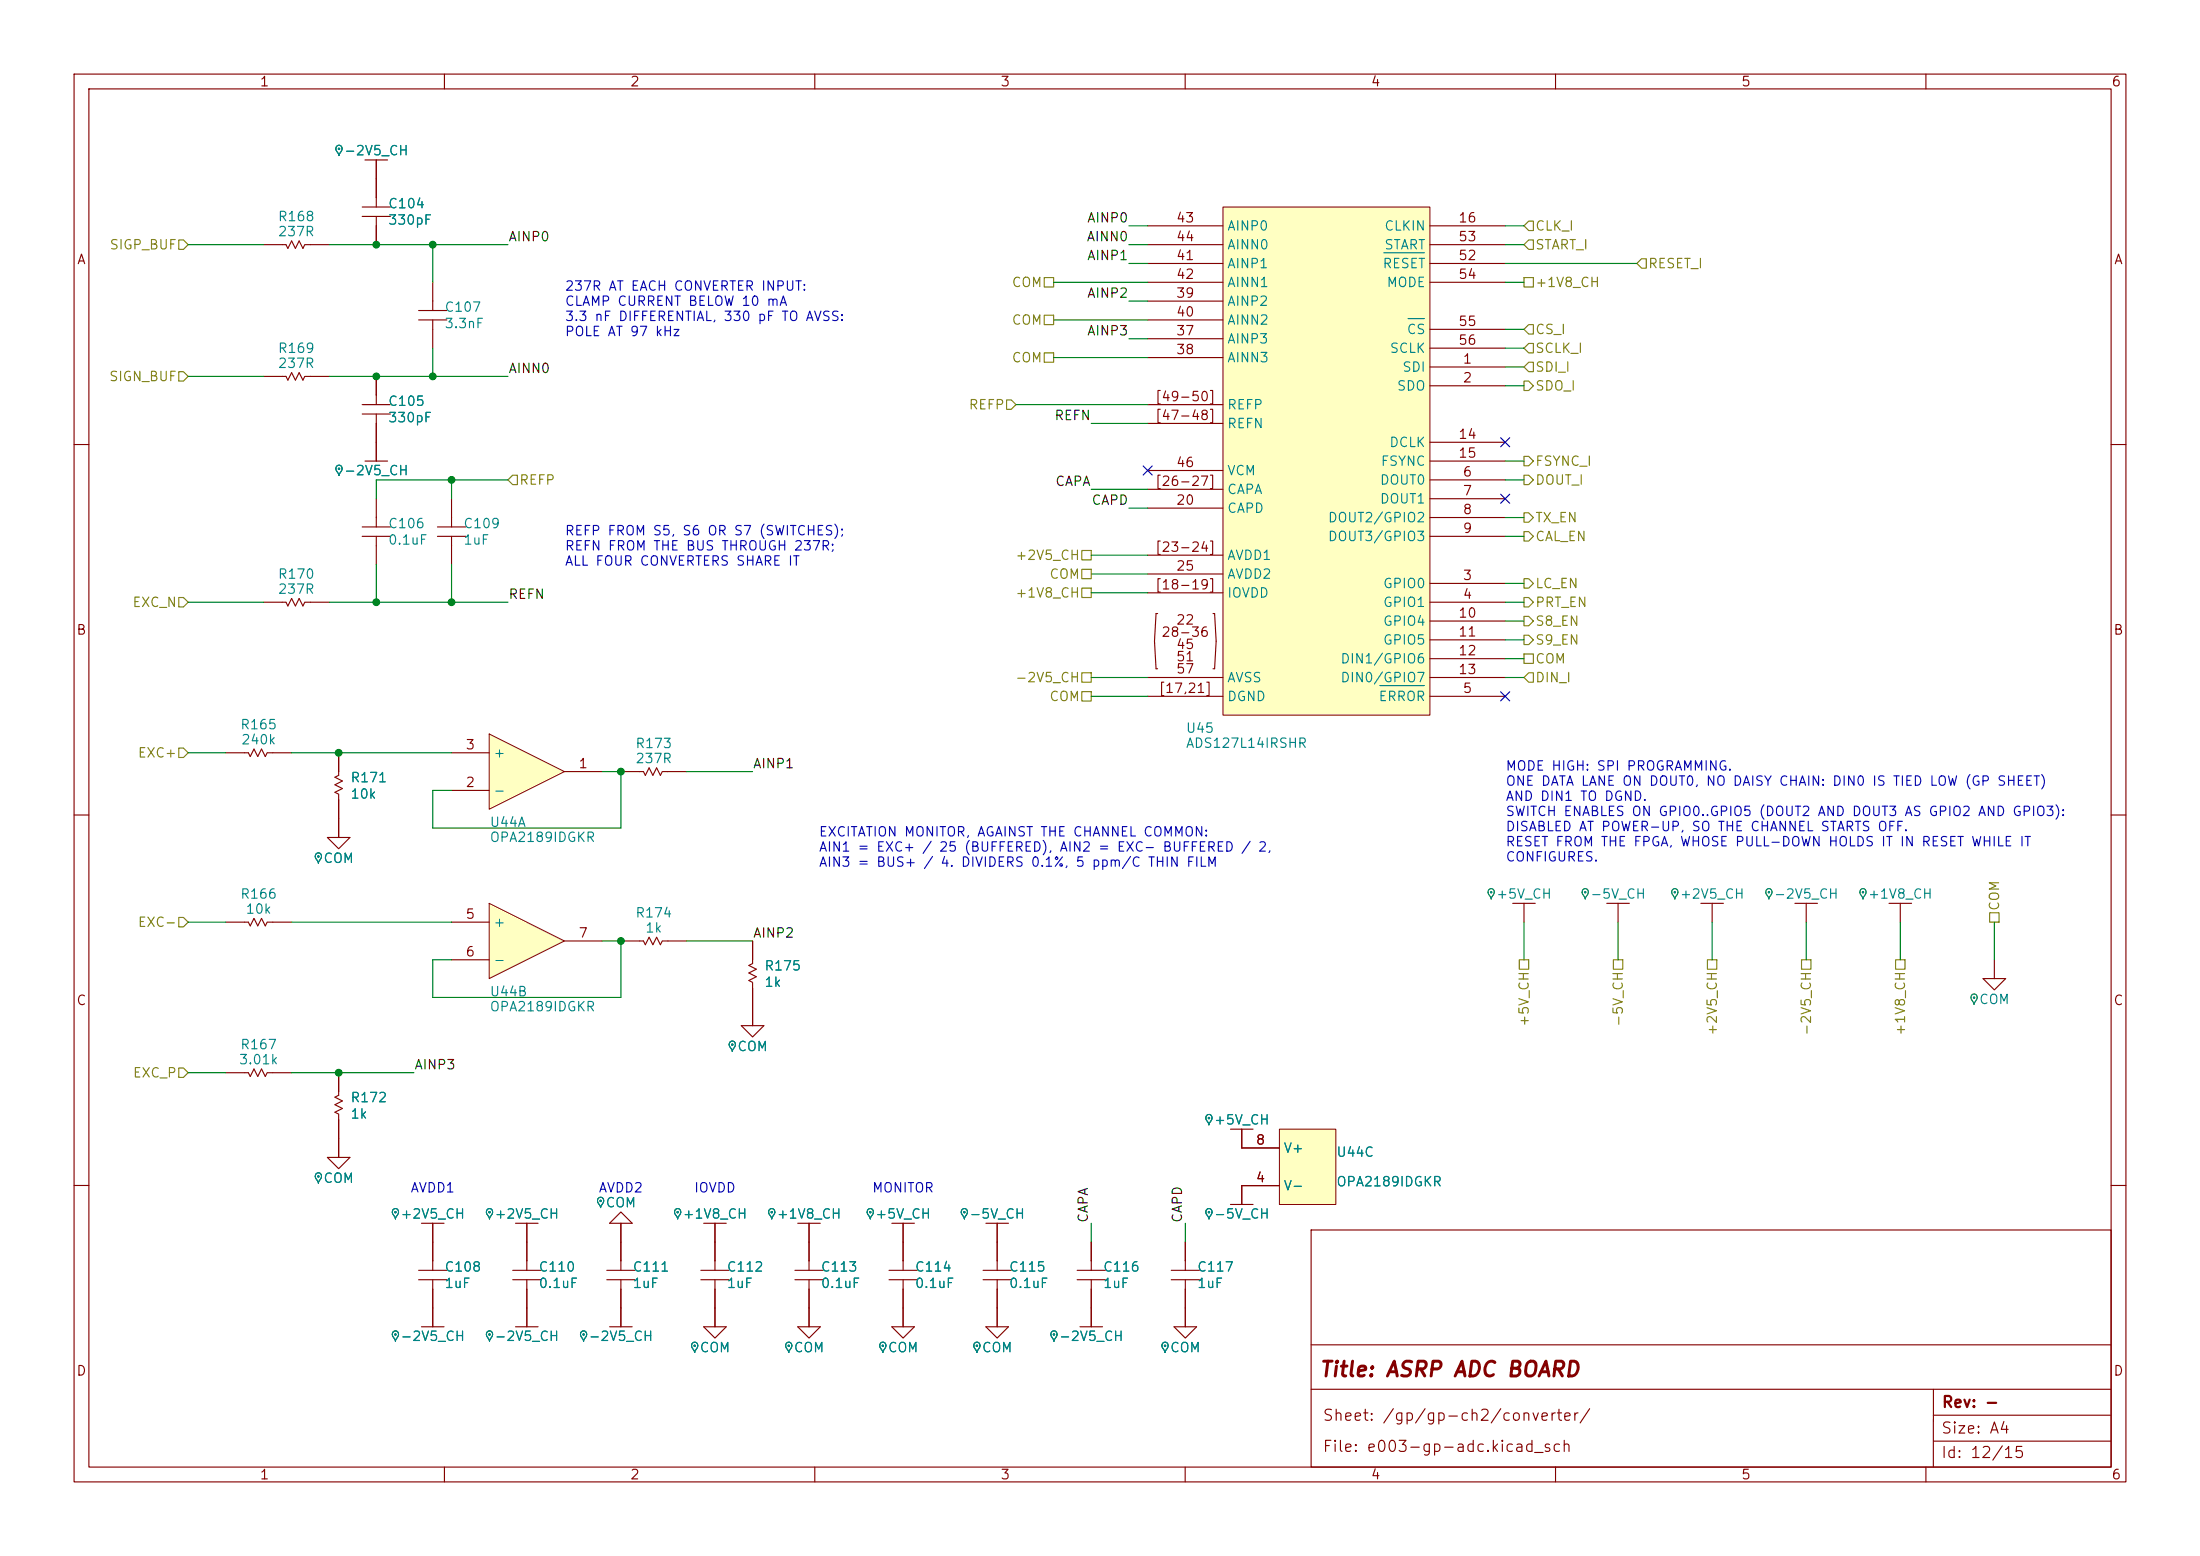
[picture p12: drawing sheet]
<svg xmlns="http://www.w3.org/2000/svg" width="297mm" height="210mm" viewBox="0 0 297 210" stroke-linecap="round" stroke-linejoin="round" font-family="sans-serif">
<g fill="none" stroke="#840000" stroke-width=".15">
<path d="M10 10h277v190h-277zM12 12h273v186h-273zM60 10v2M110 10v2M160 10v2M210 10v2M260 10v2M49.3 21.6h3M50.8 21.6v2.5M10 60h2M285 60h2M10 110h2"/>
<path d="M285 110h2M166.1 152.4h3.1M167.6 152.4v2.5M10 160h2M94.6 171.5h3.8M94.6 172.7h3.8M95 179.1h3l-1.5 1.5zM95 165.1h3M96.5 165.1v6.4M96.5 172.7v6.4M107.7 179.1h3l-1.5 1.5zM107.7 165.1h3"/>
<path d="M109.2 165.1v2.5M109.2 176.5v2.6M166.1 162.6h3.1M167.6 160v2.6M177 166h108v32h-108zM285 160h2M60 198v2M110 198v2M160 198v2M177 187.5h108M177 181.5h108M210 198v2"/>
<path d="M260 198v2M261 194.5h24M261 191h24M261 187.5v10.5"/>
</g>
<path d="M45.5 19.7a.49 .49 0 0 1 .7 .2 .49 .49 0 0 1-.2 .7l-.2 .4-.2-.4a.64 .64 0 0 1-.1-.9zM162.9 150.5a.49 .49 0 0 1 .7 .2 .49 .49 0 0 1-.2 .7l-.2 .4-.1-.3a.64 .64 0 0 1-.2-1zM91.2 163.2a.49 .49 0 0 1 .7 .2 .49 .49 0 0 1-.2 .7l-.2 .4-.2-.3a.64 .64 0 0 1-.1-1zM103.9 163.2a.49 .49 0 0 1 .7 .2 .49 .49 0 0 1-.2 .7l-.2 .4-.2-.3a.64 .64 0 0 1-.1-1zM162.9 163.2a.49 .49 0 0 1 .7 .2 .49 .49 0 0 1-.2 .7l-.2 .4-.1-.3a.64 .64 0 0 1-.2-1zM93.5 181.3a.49 .49 0 0 1 .7 .1 .49 .49 0 0 1-.2 .7l-.2 .4-.2-.3a.64 .64 0 0 1-.1-.9zM106.2 181.3a.49 .49 0 0 1 .7 .1 .49 .49 0 0 1-.2 .7l-.2 .4-.2-.3a.64 .64 0 0 1-.1-.9z" fill="none" stroke="#840000" stroke-width=".14"/>
<g fill="#840000" stroke="#840000" stroke-width=".14">
<circle cx="45.8" cy="20.1" r=".09"/>
<circle cx="93.8" cy="181.6" r=".09"/>
<circle cx="106.5" cy="181.6" r=".09"/>
<circle cx="104.2" cy="163.6" r=".09"/>
<circle cx="91.5" cy="163.6" r=".09"/>
<circle cx="163.2" cy="150.9" r=".09"/>
<circle cx="163.2" cy="163.6" r=".09"/>
</g>
<path d="M45.5 19.7a.49 .49 0 0 1 .7 .2 .49 .49 0 0 1-.2 .7l-.2 .4-.2-.4a.64 .64 0 0 1-.1-.9zM162.9 150.5a.49 .49 0 0 1 .7 .2 .49 .49 0 0 1-.2 .7l-.2 .4-.1-.3a.64 .64 0 0 1-.2-1zM91.2 163.2a.49 .49 0 0 1 .7 .2 .49 .49 0 0 1-.2 .7l-.2 .4-.2-.3a.64 .64 0 0 1-.1-1zM103.9 163.2a.49 .49 0 0 1 .7 .2 .49 .49 0 0 1-.2 .7l-.2 .4-.2-.3a.64 .64 0 0 1-.1-1zM162.9 163.2a.49 .49 0 0 1 .7 .2 .49 .49 0 0 1-.2 .7l-.2 .4-.1-.3a.64 .64 0 0 1-.2-1zM93.5 181.3a.49 .49 0 0 1 .7 .1 .49 .49 0 0 1-.2 .7l-.2 .4-.2-.3a.64 .64 0 0 1-.1-.9zM106.2 181.3a.49 .49 0 0 1 .7 .1 .49 .49 0 0 1-.2 .7l-.2 .4-.2-.3a.64 .64 0 0 1-.1-.9z" fill="none" stroke="#008484" stroke-width=".14"/>
<g fill="#008484" stroke="#008484" stroke-width=".14">
<circle cx="45.8" cy="20.1" r=".09"/>
<circle cx="93.8" cy="181.6" r=".09"/>
<circle cx="106.5" cy="181.6" r=".09"/>
<circle cx="104.2" cy="163.6" r=".09"/>
<circle cx="91.5" cy="163.6" r=".09"/>
<circle cx="163.2" cy="150.9" r=".09"/>
<circle cx="163.2" cy="163.6" r=".09"/>
</g>
<path d="M172.7 152.4h7.6v10.2h-7.6z" fill="#ffffc2"/>
<path d="M172.7 152.4h7.6v10.2h-7.6z" fill="none" stroke="#800000" stroke-width=".14"/>
<g fill="none" stroke="#840000" stroke-width=".15">
<path d="M44.2 113h3l-1.5 1.6zM45.7 101.6v3l-.5 .3 1 .5-1 .5 1 .5-1 .5 .5 .3M45.7 107.2v5.8M30.5 144.8h3l.3 .5 .5-1 .5 1 .5-1 .5 1 .3-.5M36.1 144.8h3.3M44.2 156.2h3l-1.5 1.5zM45.7 144.8v3l-.5 .3 1 .5-1 .5 1 .5-1 .5 .5 .3M45.7 150.4v5.8M167.6 154.9h5.1M120 171.5h3.8M120 172.7h3.8M120.4 179.1h3l-1.5 1.5z"/>
<path d="M120.4 165.1h3M121.9 165.1v6.4M121.9 172.7v6.4M132.7 171.5h3.8M132.7 172.7h3.8M133.1 179.1h3l-1.5 1.5zM133.1 165.1h3M134.6 165.1v6.4M134.6 172.7v6.4M145.4 171.5h3.8M145.4 172.7h3.8M145.8 179.1h3"/>
<path d="M147.3 167.6v3.9M147.3 172.7v6.4M158.1 171.5h3.8M158.1 172.7h3.8M158.5 179.1h3l-1.5 1.5zM160 167.6v3.9M160 172.7v6.4M167.6 160h5.1"/>
</g>
<path d="M42.7 115.2a.49 .49 0 0 1 .7 .2 .49 .49 0 0 1-.2 .7l-.2 .4-.2-.4a.64 .64 0 0 1-.1-.9zM42.7 158.4a.49 .49 0 0 1 .7 .2 .49 .49 0 0 1-.2 .6l-.2 .5-.2-.4a.64 .64 0 0 1-.1-.9zM117.2 163.2a.49 .49 0 0 1 .7 .2 .49 .49 0 0 1-.2 .7l-.2 .4-.2-.3a.64 .64 0 0 1-.1-1zM129.9 163.2a.49 .49 0 0 1 .7 .2 .49 .49 0 0 1-.2 .7l-.2 .4-.2-.3a.64 .64 0 0 1-.1-1zM142 179.7a.49 .49 0 0 1 .7 .2 .49 .49 0 0 1-.2 .7l-.2 .4-.2-.3a.64 .64 0 0 1-.1-1zM118.9 181.3a.49 .49 0 0 1 .7 .1 .49 .49 0 0 1-.2 .7l-.2 .4-.2-.3a.64 .64 0 0 1-.1-.9zM131.6 181.3a.49 .49 0 0 1 .7 .1 .49 .49 0 0 1-.2 .7l-.2 .4-.2-.3a.64 .64 0 0 1-.1-.9zM157 181.3a.49 .49 0 0 1 .7 .1 .49 .49 0 0 1-.2 .7l-.2 .4-.2-.3a.64 .64 0 0 1-.1-.9z" fill="none" stroke="#840000" stroke-width=".14"/>
<g fill="#840000" stroke="#840000" stroke-width=".14">
<circle cx="131.9" cy="181.6" r=".09"/>
<circle cx="117.5" cy="163.6" r=".09"/>
<circle cx="130.2" cy="163.6" r=".09"/>
<circle cx="43" cy="158.8" r=".09"/>
<circle cx="119.2" cy="181.6" r=".09"/>
<circle cx="157.3" cy="181.6" r=".09"/>
<circle cx="142.3" cy="180.1" r=".09"/>
<circle cx="43" cy="115.6" r=".09"/>
</g>
<path d="M42.7 115.2a.49 .49 0 0 1 .7 .2 .49 .49 0 0 1-.2 .7l-.2 .4-.2-.4a.64 .64 0 0 1-.1-.9zM42.7 158.4a.49 .49 0 0 1 .7 .2 .49 .49 0 0 1-.2 .6l-.2 .5-.2-.4a.64 .64 0 0 1-.1-.9zM117.2 163.2a.49 .49 0 0 1 .7 .2 .49 .49 0 0 1-.2 .7l-.2 .4-.2-.3a.64 .64 0 0 1-.1-1zM129.9 163.2a.49 .49 0 0 1 .7 .2 .49 .49 0 0 1-.2 .7l-.2 .4-.2-.3a.64 .64 0 0 1-.1-1zM142 179.7a.49 .49 0 0 1 .7 .2 .49 .49 0 0 1-.2 .7l-.2 .4-.2-.3a.64 .64 0 0 1-.1-1zM118.9 181.3a.49 .49 0 0 1 .7 .1 .49 .49 0 0 1-.2 .7l-.2 .4-.2-.3a.64 .64 0 0 1-.1-.9zM131.6 181.3a.49 .49 0 0 1 .7 .1 .49 .49 0 0 1-.2 .7l-.2 .4-.2-.3a.64 .64 0 0 1-.1-.9zM157 181.3a.49 .49 0 0 1 .7 .1 .49 .49 0 0 1-.2 .7l-.2 .4-.2-.3a.64 .64 0 0 1-.1-.9z" fill="none" stroke="#008484" stroke-width=".14"/>
<g fill="#008484" stroke="#008484" stroke-width=".14">
<circle cx="131.9" cy="181.6" r=".09"/>
<circle cx="117.5" cy="163.6" r=".09"/>
<circle cx="130.2" cy="163.6" r=".09"/>
<circle cx="43" cy="158.8" r=".09"/>
<circle cx="119.2" cy="181.6" r=".09"/>
<circle cx="157.3" cy="181.6" r=".09"/>
<circle cx="142.3" cy="180.1" r=".09"/>
<circle cx="43" cy="115.6" r=".09"/>
</g>
<path d="M66 99.1l10.2 5-10.2 5.1z" fill="#ffffc2"/>
<path d="M66 99.1l10.2 5-10.2 5.1z" fill="none" stroke="#800000" stroke-width=".14"/>
<path d="M61 106.7h5M61 101.6h5M76.2 104.1h5.1M83.8 104.1h3.1l.2 .5M87.6 103.6l-.5 1M87.6 103.6l.5 1M88.6 103.6l-.5 1M88.6 103.6l.5 1M89.4 104.1l-.2 .5M89.5 104.1h3.2" fill="none" stroke="#840000" stroke-width=".15"/>
<path d="M66 121.9l10.2 5.1-10.2 5.1z" fill="#ffffc2"/>
<path d="M66 121.9l10.2 5.1-10.2 5.1z" fill="none" stroke="#800000" stroke-width=".14"/>
<g fill="none" stroke="#840000" stroke-width=".15">
<path d="M35.6 33h3l.3 .5M39.4 32.5l-.5 1M39.4 32.5l.5 1M40.4 32.5l-.5 1M40.4 32.5l.5 1 .2-.5M41.2 33h3.2M48.9 27.9h3.8M48.9 29.2h3.8M50.8 24.1v3.8M50.8 29.2v3.8M58.4 38.1v3.8M35.6 50.8h3l.3 .5"/>
<path d="M39.4 50.3l-.5 1M39.4 50.3l.5 1M40.4 50.3l-.5 1M40.4 50.3l.5 1 .2-.5M41.2 50.8h3.2M48.9 54.6h3.8M48.9 55.9h3.8M50.8 50.8v3.8M50.8 55.9v6.3M56.5 41.9h3.8M56.5 43.2h3.8M58.4 43.2v3.8"/>
<path d="M48.9 71.1h3.8M48.9 72.4h3.8M49.3 62.2h3M50.8 67.3v3.8M50.8 72.4v3.8M59.1 71.1h3.8M59.1 72.4h3.8M61 67.3v3.8M61 72.4v3.8M35.6 81.3h3l.3 .5M39.4 80.8l-.5 1M39.4 80.8l.5 1"/>
<path d="M40.4 80.8l-.5 1M40.4 80.8l.5 1 .2-.5M41.2 81.3h3.2M30.5 101.6h3l.3 .5 .5-1 .5 1 .5-1 .5 1 .3-.5M36.1 101.6h3.3M30.5 124.5h3l.3 .5M33.8 125l.5-1 .5 1 .5-1 .5 1M36.1 124.5l-.3 .5M36.1 124.5h3.3M61 124.5h5M61 129.5h5M76.2 127h5.1"/>
<path d="M87.6 126.5l-.5 1-.2-.5h-3.1M87.6 126.5l.5 1M88.6 126.5l-.5 1M88.6 126.5l.5 1M89.4 127l-.2 .5M89.5 127h3.2M100.1 138.4h3l-1.5 1.6zM101.1 132.3l.5 .3M101.1 130.3l1 .5-1 .5 1 .5-1 .5M101.6 127v3l-.5 .3M101.6 132.6v5.8M204.2 121.9h3.1"/>
<path d="M205.7 121.9v2.6M56.9 179.1h3M56.9 165.1h3M58.4 165.1v2.5M58.4 176.5v2.6M69.6 179.1h3M71.1 176.5v2.6M81.9 171.5h3.8M81.9 172.7h3.8M82.3 165.1l1.5-1.5 1.5 1.5zM82.3 179.1h3M83.8 165.1v6.4"/>
<path d="M83.8 172.7v6.4M107.3 171.5h3.8M107.3 172.7h3.8M109.2 167.6v3.9M109.2 172.7v3.8"/>
</g>
<path d="M45.5 62.9a.49 .49 0 0 1 .7 .2 .49 .49 0 0 1-.2 .6l-.2 .5-.2-.4a.64 .64 0 0 1-.1-.9zM201 120a.49 .49 0 0 1 .7 .2 .49 .49 0 0 1-.2 .7l-.2 .4-.1-.3a.64 .64 0 0 1-.2-1zM98.6 140.6a.49 .49 0 0 1 .7 .2 .49 .49 0 0 1-.2 .7l-.2 .4-.2-.4a.64 .64 0 0 1-.1-.9zM53.1 163.2a.49 .49 0 0 1 .7 .2 .49 .49 0 0 1-.2 .7l-.2 .4-.2-.3a.64 .64 0 0 1-.1-1zM53.1 179.7a.49 .49 0 0 1 .7 .2 .49 .49 0 0 1-.2 .7l-.2 .4-.2-.3a.64 .64 0 0 1-.1-1zM65.8 179.7a.49 .49 0 0 1 .7 .2 .49 .49 0 0 1-.2 .7l-.2 .4-.2-.3a.64 .64 0 0 1-.1-1zM78.5 179.7a.49 .49 0 0 1 .7 .2 .49 .49 0 0 1-.2 .7l-.2 .4-.2-.3a.64 .64 0 0 1-.1-1zM80.8 161.7a.49 .49 0 0 1 .7 .2 .49 .49 0 0 1-.2 .6l-.2 .5-.2-.4a.64 .64 0 0 1-.1-.9z" fill="none" stroke="#840000" stroke-width=".14"/>
<g fill="#840000" stroke="#840000" stroke-width=".14">
<circle cx="98.9" cy="141" r=".09"/>
<circle cx="78.8" cy="180.1" r=".09"/>
<circle cx="81.1" cy="162.1" r=".09"/>
<circle cx="53.4" cy="180.1" r=".09"/>
<circle cx="66.1" cy="180.1" r=".09"/>
<circle cx="53.4" cy="163.6" r=".09"/>
<circle cx="45.8" cy="63.3" r=".09"/>
<circle cx="201.3" cy="120.4" r=".09"/>
</g>
<path d="M45.5 62.9a.49 .49 0 0 1 .7 .2 .49 .49 0 0 1-.2 .6l-.2 .5-.2-.4a.64 .64 0 0 1-.1-.9zM201 120a.49 .49 0 0 1 .7 .2 .49 .49 0 0 1-.2 .7l-.2 .4-.1-.3a.64 .64 0 0 1-.2-1zM98.6 140.6a.49 .49 0 0 1 .7 .2 .49 .49 0 0 1-.2 .7l-.2 .4-.2-.4a.64 .64 0 0 1-.1-.9zM53.1 163.2a.49 .49 0 0 1 .7 .2 .49 .49 0 0 1-.2 .7l-.2 .4-.2-.3a.64 .64 0 0 1-.1-1zM53.1 179.7a.49 .49 0 0 1 .7 .2 .49 .49 0 0 1-.2 .7l-.2 .4-.2-.3a.64 .64 0 0 1-.1-1zM65.8 179.7a.49 .49 0 0 1 .7 .2 .49 .49 0 0 1-.2 .7l-.2 .4-.2-.3a.64 .64 0 0 1-.1-1zM78.5 179.7a.49 .49 0 0 1 .7 .2 .49 .49 0 0 1-.2 .7l-.2 .4-.2-.3a.64 .64 0 0 1-.1-1zM80.8 161.7a.49 .49 0 0 1 .7 .2 .49 .49 0 0 1-.2 .6l-.2 .5-.2-.4a.64 .64 0 0 1-.1-.9z" fill="none" stroke="#008484" stroke-width=".14"/>
<g fill="#008484" stroke="#008484" stroke-width=".14">
<circle cx="98.9" cy="141" r=".09"/>
<circle cx="78.8" cy="180.1" r=".09"/>
<circle cx="81.1" cy="162.1" r=".09"/>
<circle cx="53.4" cy="180.1" r=".09"/>
<circle cx="66.1" cy="180.1" r=".09"/>
<circle cx="53.4" cy="163.6" r=".09"/>
<circle cx="45.8" cy="63.3" r=".09"/>
<circle cx="201.3" cy="120.4" r=".09"/>
</g>
<path d="M165.1 27.9h27.9v68.6h-27.9z" fill="#ffffc2"/>
<path d="M165.1 27.9h27.9v68.6h-27.9z" fill="none" stroke="#800000" stroke-width=".14"/>
<g fill="none" stroke="#840000" stroke-width=".15">
<path d="M50.8 21.6v5.1M50.8 30.5v2.5M154.9 30.5h10.2M154.9 35.6h10.2M154.9 38.1h10.2M154.9 33h10.2M193 30.5h10.2M193 35.6h10.2M193 38.1h10.2M193 33h10.2M50.8 50.8v2.5M50.8 57.2v5"/>
<path d="M154.9 45.7h10.2M154.9 48.3h10.2M154.9 40.6h10.2M154.9 43.2h10.2M154.9 57.2h10.2M154.9 54.6h10.2M193 49.5h10.2M193 52.1h10.2M193 59.7h10.2M193 44.5h10.2M193 47h10.2M154.9 68.6h10.2"/>
<path d="M154.9 77.5h10.2M154.9 63.5h10.2M154.9 74.9h10.2M154.9 66h10.2M193 78.7h10.2M193 64.8h10.2M193 67.3h10.2M193 69.9h10.2M193 72.4h10.2M193 62.2h10.2M154.9 94h10.2M154.9 91.4h10.2"/>
<path d="M154.9 80h10.2M156.3 82.8h-.2l-.2 3.7 .2 3.8h.2M163.8 82.8h.2l.2 3.7-.2 3.8h-.2M193 81.3h10.2M193 94h10.2M193 83.8h10.2M193 86.4h10.2M193 88.9h10.2M193 91.4h10.2M45.7 101.6v2.5M45.7 108v5M101.6 127v2.5"/>
<path d="M101.6 133.4v5M216.9 121.9h3.1M218.4 121.9v2.6M229.6 121.9h3.1M231.1 121.9v2.6M242.3 121.9h3.1M243.8 121.9v2.6M255 121.9h3.1M256.5 121.9v2.6M267.7 132.1h3.1l-1.6 1.5zM269.2 129.5v2.6M45.7 144.8v2.5"/>
<path d="M45.7 151.1v5.1M167.6 152.4v2.5h5.1M56.5 171.5h3.8M56.5 172.7h3.8M58.4 165.1v6.4M58.4 172.7v6.4M69.2 171.5h3.8M69.2 172.7h3.8M69.6 165.1h3M71.1 165.1v6.4M71.1 172.7v6.4M83.8 165.1v5.1"/>
<path d="M83.8 174v5.1M96.5 165.1v5.1M96.5 174v5.1M109.2 165.1v5.1M109.2 174v5.1M121.9 165.1v5.1M121.9 174v5.1M134.6 165.1v5.1M134.6 174v5.1M147.3 167.6v2.6M147.3 174v5.1M160 167.6v2.6"/>
<path d="M160 174v5.1M172.7 160h-5.1v2.6"/>
</g>
<path d="M186.8 34.1h5.5M190.1 43h2.2M186.3 92.5h6" fill="none" stroke="#008484" stroke-width=".15"/>
<path d="M213.7 120a.49 .49 0 0 1 .7 .2 .49 .49 0 0 1-.2 .7l-.2 .4-.1-.3a.64 .64 0 0 1-.2-1zM225.8 120a.49 .49 0 0 1 .7 .2 .49 .49 0 0 1-.2 .7l-.2 .4-.1-.3a.64 .64 0 0 1-.2-1zM238.5 120a.49 .49 0 0 1 .7 .2 .49 .49 0 0 1-.2 .7l-.2 .4-.1-.3a.64 .64 0 0 1-.2-1zM251.2 120a.49 .49 0 0 1 .7 .2 .49 .49 0 0 1-.2 .7l-.2 .4-.1-.3a.64 .64 0 0 1-.2-1zM266.2 134.3a.49 .49 0 0 1 .7 .1 .49 .49 0 0 1-.2 .7l-.2 .5-.1-.4a.64 .64 0 0 1-.2-.9zM65.8 163.2a.49 .49 0 0 1 .7 .2 .49 .49 0 0 1-.2 .7l-.2 .4-.2-.3a.64 .64 0 0 1-.1-1z" fill="none" stroke="#840000" stroke-width=".14"/>
<g fill="#840000" stroke="#840000" stroke-width=".14">
<circle cx="266.5" cy="134.6" r=".09"/>
<circle cx="238.8" cy="120.4" r=".09"/>
<circle cx="251.5" cy="120.4" r=".09"/>
<circle cx="226.1" cy="120.4" r=".09"/>
<circle cx="214" cy="120.4" r=".09"/>
<circle cx="66.1" cy="163.6" r=".09"/>
</g>
<g fill="none" stroke="#008484" stroke-width=".14">
<path d="M45.5 19.7a.49 .49 0 0 1 .7 .2 .49 .49 0 0 1-.2 .7l-.2 .4-.2-.4a.64 .64 0 0 1-.1-.9zM45.5 62.9a.49 .49 0 0 1 .7 .2 .49 .49 0 0 1-.2 .6l-.2 .5-.2-.4a.64 .64 0 0 1-.1-.9zM42.7 115.2a.49 .49 0 0 1 .7 .2 .49 .49 0 0 1-.2 .7l-.2 .4-.2-.4a.64 .64 0 0 1-.1-.9zM213.7 120a.49 .49 0 0 1 .7 .2 .49 .49 0 0 1-.2 .7l-.2 .4-.1-.3a.64 .64 0 0 1-.2-1zM225.8 120a.49 .49 0 0 1 .7 .2 .49 .49 0 0 1-.2 .7l-.2 .4-.1-.3a.64 .64 0 0 1-.2-1zM238.5 120a.49 .49 0 0 1 .7 .2 .49 .49 0 0 1-.2 .7l-.2 .4-.1-.3a.64 .64 0 0 1-.2-1zM251.2 120a.49 .49 0 0 1 .7 .2 .49 .49 0 0 1-.2 .7l-.2 .4-.1-.3a.64 .64 0 0 1-.2-1zM266.2 134.3a.49 .49 0 0 1 .7 .1 .49 .49 0 0 1-.2 .7l-.2 .5-.1-.4a.64 .64 0 0 1-.2-.9zM42.7 158.4a.49 .49 0 0 1 .7 .2 .49 .49 0 0 1-.2 .6l-.2 .5-.2-.4a.64 .64 0 0 1-.1-.9zM98.6 140.6a.49 .49 0 0 1 .7 .2 .49 .49 0 0 1-.2 .7l-.2 .4-.2-.4a.64 .64 0 0 1-.1-.9zM162.9 150.5a.49 .49 0 0 1 .7 .2 .49 .49 0 0 1-.2 .7l-.2 .4-.1-.3a.64 .64 0 0 1-.2-1zM53.1 163.2a.49 .49 0 0 1 .7 .2 .49 .49 0 0 1-.2 .7l-.2 .4-.2-.3a.64 .64 0 0 1-.1-1z"/>
<path d="M53.1 179.7a.49 .49 0 0 1 .7 .2 .49 .49 0 0 1-.2 .7l-.2 .4-.2-.3a.64 .64 0 0 1-.1-1zM65.8 163.2a.49 .49 0 0 1 .7 .2 .49 .49 0 0 1-.2 .7l-.2 .4-.2-.3a.64 .64 0 0 1-.1-1zM65.8 179.7a.49 .49 0 0 1 .7 .2 .49 .49 0 0 1-.2 .7l-.2 .4-.2-.3a.64 .64 0 0 1-.1-1zM78.5 179.7a.49 .49 0 0 1 .7 .2 .49 .49 0 0 1-.2 .7l-.2 .4-.2-.3a.64 .64 0 0 1-.1-1zM80.8 161.7a.49 .49 0 0 1 .7 .2 .49 .49 0 0 1-.2 .6l-.2 .5-.2-.4a.64 .64 0 0 1-.1-.9zM91.2 163.2a.49 .49 0 0 1 .7 .2 .49 .49 0 0 1-.2 .7l-.2 .4-.2-.3a.64 .64 0 0 1-.1-1zM103.9 163.2a.49 .49 0 0 1 .7 .2 .49 .49 0 0 1-.2 .7l-.2 .4-.2-.3a.64 .64 0 0 1-.1-1zM117.2 163.2a.49 .49 0 0 1 .7 .2 .49 .49 0 0 1-.2 .7l-.2 .4-.2-.3a.64 .64 0 0 1-.1-1zM129.9 163.2a.49 .49 0 0 1 .7 .2 .49 .49 0 0 1-.2 .7l-.2 .4-.2-.3a.64 .64 0 0 1-.1-1zM142 179.7a.49 .49 0 0 1 .7 .2 .49 .49 0 0 1-.2 .7l-.2 .4-.2-.3a.64 .64 0 0 1-.1-1zM162.9 163.2a.49 .49 0 0 1 .7 .2 .49 .49 0 0 1-.2 .7l-.2 .4-.1-.3a.64 .64 0 0 1-.2-1zM93.5 181.3a.49 .49 0 0 1 .7 .1 .49 .49 0 0 1-.2 .7l-.2 .4-.2-.3a.64 .64 0 0 1-.1-.9z"/>
<path d="M106.2 181.3a.49 .49 0 0 1 .7 .1 .49 .49 0 0 1-.2 .7l-.2 .4-.2-.3a.64 .64 0 0 1-.1-.9zM118.9 181.3a.49 .49 0 0 1 .7 .1 .49 .49 0 0 1-.2 .7l-.2 .4-.2-.3a.64 .64 0 0 1-.1-.9zM131.6 181.3a.49 .49 0 0 1 .7 .1 .49 .49 0 0 1-.2 .7l-.2 .4-.2-.3a.64 .64 0 0 1-.1-.9zM157 181.3a.49 .49 0 0 1 .7 .1 .49 .49 0 0 1-.2 .7l-.2 .4-.2-.3a.64 .64 0 0 1-.1-.9z"/>
</g>
<g fill="#008484" stroke="#008484" stroke-width=".14">
<circle cx="266.5" cy="134.6" r=".09"/>
<circle cx="238.8" cy="120.4" r=".09"/>
<circle cx="251.5" cy="120.4" r=".09"/>
<circle cx="226.1" cy="120.4" r=".09"/>
<circle cx="214" cy="120.4" r=".09"/>
<circle cx="66.1" cy="163.6" r=".09"/>
<circle cx="43" cy="158.8" r=".09"/>
<circle cx="43" cy="115.6" r=".09"/>
<circle cx="78.8" cy="180.1" r=".09"/>
<circle cx="81.1" cy="162.1" r=".09"/>
<circle cx="53.4" cy="180.1" r=".09"/>
<circle cx="66.1" cy="180.1" r=".09"/>
<circle cx="53.4" cy="163.6" r=".09"/>
<circle cx="45.8" cy="20.1" r=".09"/>
<circle cx="45.8" cy="63.3" r=".09"/>
<circle cx="98.9" cy="141" r=".09"/>
<circle cx="142.3" cy="180.1" r=".09"/>
<circle cx="157.3" cy="181.6" r=".09"/>
<circle cx="119.2" cy="181.6" r=".09"/>
<circle cx="130.2" cy="163.6" r=".09"/>
<circle cx="117.5" cy="163.6" r=".09"/>
<circle cx="131.9" cy="181.6" r=".09"/>
<circle cx="163.2" cy="163.6" r=".09"/>
<circle cx="163.2" cy="150.9" r=".09"/>
<circle cx="91.5" cy="163.6" r=".09"/>
<circle cx="104.2" cy="163.6" r=".09"/>
<circle cx="106.5" cy="181.6" r=".09"/>
<circle cx="93.8" cy="181.6" r=".09"/>
</g>
<g fill="none" stroke="#848400" stroke-width=".15">
<path d="M24.1 32.4h.7l.6 .6-.6 .7h-.7zM141 37.5h1.2v1.2h-1.2zM205.7 37.5h1.3v1.2h-1.3zM206.4 29.8h.6v1.3h-.6l-.7-.6zM206.4 32.4h.6v1.3h-.6l-.7-.7zM221.6 34.9h.6v1.3h-.6l-.6-.6zM24.1 50.2h.7l.6 .6-.6 .6h-.7zM135.9 54h.6l.7 .6-.7 .6h-.6zM141 42.5h1.2v1.3h-1.2zM141 47.6h1.2v1.3h-1.2zM205.7 51.4h.7l.6 .7-.6 .6h-.7zM206.4 48.9h.6v1.3h-.6l-.7-.7z"/>
<path d="M206.4 43.8h.6v1.3h-.6l-.7-.6zM206.4 46.4h.6v1.2h-.6l-.7-.6zM69.2 64.1h.6v1.3h-.6l-.6-.6zM146 76.8h1.3v1.3h-1.3zM146 79.4h1.3v1.2h-1.3zM146 74.3h1.3v1.3h-1.3zM205.7 71.8h.7l.6 .6-.6 .6h-.7zM205.7 69.2h.7l.6 .7-.6 .6h-.7zM205.7 61.6h.7l.6 .6-.6 .7h-.7zM205.7 64.1h.7l.6 .7-.6 .6h-.7zM205.7 78.1h.7l.6 .6-.6 .7h-.7zM24.1 80.6h.7l.6 .7-.6 .6h-.7z"/>
<path d="M146 93.3h1.3v1.3h-1.3zM146 90.8h1.3v1.3h-1.3zM205.7 83.2h.7l.6 .6-.6 .7h-.7zM205.7 85.7h.7l.6 .7-.6 .6h-.7zM205.7 80.6h.7l.6 .7-.6 .6h-.7zM205.7 88.3h1.3v1.2h-1.3zM206.4 90.8h.6v1.3h-.6l-.7-.7zM24.1 101h.7l.6 .6-.6 .6h-.7zM24.1 123.8h.7l.6 .7-.6 .6h-.7zM205.1 129.5h1.3v1.3h-1.3zM217.8 129.5h1.3v1.3h-1.3zM230.5 129.5h1.3v1.3h-1.3z"/>
<path d="M243.2 129.5h1.3v1.3h-1.3zM255.9 129.5h1.3v1.3h-1.3zM268.6 123.2h1.3v1.3h-1.3zM24.1 144.1h.7l.6 .7-.6 .6h-.7z"/>
</g>
<g fill="none" stroke="#008400" stroke-width=".15">
<path d="M25.4 33h10.2M44.4 33h24.2M58.4 33v5.1M142.2 38.1h12.7M152.4 33h2.5M152.4 35.6h2.5M152.4 30.5h2.5M203.2 33h2.5M203.2 35.6h17.8M203.2 38.1h2.5M203.2 30.5h2.5M25.4 50.8h10.2"/>
<path d="M44.4 50.8h24.2M58.4 47v3.8M137.2 54.6h17.7M142.2 43.2h12.7M142.2 48.3h12.7M147.3 57.2h7.6M152.4 45.7h2.5M152.4 40.6h2.5M203.2 47h2.5M203.2 44.5h2.5M203.2 52.1h2.5M203.2 49.5h2.5"/>
<path d="M50.8 76.2v5.1M61 64.8v2.5M61 76.2v5.1M68.6 64.8h-17.8v2.5M147.3 66h7.6M147.3 74.9h7.6M147.3 77.5h7.6M152.4 68.6h2.5M203.2 64.8h2.5M203.2 69.9h2.5M203.2 72.4h2.5M203.2 78.7h2.5"/>
<path d="M203.2 62.2h2.5M25.4 81.3h10.2M44.4 81.3h24.2M147.3 91.4h7.6M147.3 94h7.6M147.3 80h7.6M203.2 81.3h2.5M203.2 91.4h2.5M203.2 88.9h2.5M203.2 86.4h2.5M203.2 83.8h2.5M25.4 101.6h5.1"/>
<path d="M39.4 101.6h21.6M81.3 104.1h2.5v7.7h-25.4v-5.1h2.6M92.7 104.1h8.9M25.4 124.5h5.1M39.4 124.5h21.6M81.3 127h2.5v7.6h-25.4v-5.1h2.6M92.7 127h8.9M205.7 124.5v5M218.4 124.5v5M231.1 124.5v5M243.8 124.5v5M256.5 124.5v5"/>
<path d="M269.2 124.5v5M25.4 144.8h5.1M39.4 144.8h16.5M147.3 165.1v2.5M160 165.1v2.5"/>
</g>
<path d="M202.6 59.1l1.2 1.2M203.8 59.1l-1.2 1.2M154.3 62.9l1.2 1.2M155.5 62.9l-1.2 1.2M202.6 66.7l1.2 1.2M203.8 66.7l-1.2 1.2M202.6 93.4l1.2 1.2M203.8 93.4l-1.2 1.2" fill="none" stroke="#000084" stroke-width=".15"/>
<g fill="#008400" stroke="#008400" stroke-width=".14">
<circle cx="61" cy="81.3" r=".46"/>
<circle cx="61" cy="64.8" r=".46"/>
<circle cx="45.7" cy="144.8" r=".46"/>
<circle cx="83.8" cy="104.1" r=".46"/>
<circle cx="83.8" cy="127" r=".46"/>
<circle cx="45.7" cy="101.6" r=".46"/>
<circle cx="50.8" cy="81.3" r=".46"/>
<circle cx="50.8" cy="33" r=".46"/>
<circle cx="58.4" cy="33" r=".46"/>
<circle cx="50.8" cy="50.8" r=".46"/>
<circle cx="58.4" cy="50.8" r=".46"/>
</g>
<text font-size="2" fill="#840000" x="178" y="186.3">Title: ASRP ADC BOARD</text>
<g font-size="1.5" fill="#840000">
<text x="262" y="190.4">Rev: -</text>
<text x="178.5" y="196.3">File: e003-gp-adc.kicad_sch</text>
<text x="178.5" y="192.1">Sheet: /gp/gp-ch2/converter/</text>
<text x="262" y="193.9">Size: A4</text>
<text x="262" y="197.2">Id: 12/15</text>
</g>
<g font-size="1.3" fill="#840000">
<text x="35" y="12">1</text>
<text x="85" y="12">2</text>
<text x="135" y="12">3</text>
<text x="185" y="12">4</text>
<text x="235" y="12">5</text>
<text x="285" y="12">6</text>
<text x="10.3" y="36">A</text>
<text x="158.7" y="35.4">41</text>
<text x="158.7" y="30.3">43</text>
<text x="158.7" y="32.9">44</text>
<text x="196.8" y="30.3">16</text>
<text x="196.8" y="35.4">52</text>
<text x="196.8" y="32.9">53</text>
<text x="285.3" y="36">A</text>
<text x="158.7" y="40.5">39</text>
<text x="158.7" y="38">42</text>
<text x="196.8" y="38">54</text>
<text x="158.7" y="45.6">37</text>
<text x="158.7" y="43">40</text>
<text x="196.8" y="44.3">55</text>
<text x="196.8" y="46.9">56</text>
<text x="158.7" y="48.1">38</text>
<text x="197.4" y="49.4">1</text>
<text x="197.4" y="51.9">2</text>
<text x="155.8" y="57">[47-48]</text>
<text x="155.8" y="54.5">[49-50]</text>
<text x="196.8" y="59.6">14</text>
<text x="155.8" y="65.9">[26-27]</text>
<text x="158.7" y="63.4">46</text>
<text x="196.8" y="62.1">15</text>
<text x="197.4" y="64.6">6</text>
<text x="158.7" y="68.4">20</text>
<text x="197.4" y="67.2">7</text>
<text x="197.4" y="69.7">8</text>
<text x="155.8" y="74.8">[23-24]</text>
<text x="158.7" y="77.3">25</text>
<text x="197.4" y="72.3">9</text>
<text x="155.8" y="79.9">[18-19]</text>
<text x="196.8" y="83.7">10</text>
<text x="197.4" y="78.6">3</text>
<text x="197.4" y="81.1">4</text>
<text x="10.2" y="86">B</text>
<text x="156.7" y="86.3">28-36</text>
<text x="158.7" y="84.6">22</text>
<text x="158.7" y="87.9">45</text>
<text x="158.7" y="89.6">51</text>
<text x="196.8" y="86.2">11</text>
<text x="196.8" y="88.8">12</text>
<text x="285.2" y="86">B</text>
<text x="156.3" y="93.8">[17,21]</text>
<text x="158.7" y="91.2">57</text>
<text x="196.8" y="91.3">13</text>
<text x="197.4" y="93.8">5</text>
<text x="62.8" y="101.5">3</text>
<text x="62.8" y="106.5">2</text>
<text x="78" y="104">1</text>
<text x="62.8" y="124.3">5</text>
<text x="62.8" y="129.4">6</text>
<text x="78" y="126.9">7</text>
<text x="10.2" y="136">C</text>
<text x="285.2" y="136">C</text>
<text x="169.4" y="154.8">8</text>
<text x="169.4" y="159.9">4</text>
<text x="10.2" y="186">D</text>
<text x="285.2" y="186">D</text>
<text x="35" y="200">1</text>
<text x="85" y="200">2</text>
<text x="135" y="200">3</text>
<text x="185" y="200">4</text>
<text x="235" y="200">5</text>
<text x="285" y="200">6</text>
</g>
<g font-size="1.3" fill="#008484">
<text x="46.3" y="21.3">-2V5_CH</text>
<text x="52.3" y="28.4">C104</text>
<text x="37.4" y="30.2">R168</text>
<text x="37.4" y="32.2">237R</text>
<text x="52.3" y="30.6">330pF</text>
<text x="165.6" y="31.4">AINP0</text>
<text x="165.6" y="34">AINN0</text>
<text x="186.8" y="31.4">CLKIN</text>
<text x="186.8" y="34">START</text>
<text x="165.6" y="41.6">AINP2</text>
<text x="165.6" y="36.5">AINP1</text>
<text x="165.6" y="39.1">AINN1</text>
<text x="186.6" y="36.5">RESET</text>
<text x="187.1" y="39.1">MODE</text>
<text x="37.4" y="48">R169</text>
<text x="59.9" y="42.4">C107</text>
<text x="59.9" y="44.6">3.3nF</text>
<text x="165.6" y="46.7">AINP3</text>
<text x="165.6" y="44.1">AINN2</text>
<text x="187.5" y="48">SCLK</text>
<text x="189.8" y="45.4">CS</text>
<text x="37.4" y="50">237R</text>
<text x="165.6" y="49.2">AINN3</text>
<text x="188.5" y="53">SDO</text>
<text x="189.2" y="50.5">SDI</text>
<text x="52.3" y="55.1">C105</text>
<text x="52.3" y="57.3">330pF</text>
<text x="165.6" y="58.1">REFN</text>
<text x="165.6" y="55.6">REFP</text>
<text x="46.3" y="64.5">-2V5_CH</text>
<text x="165.6" y="64.5">VCM</text>
<text x="186.2" y="65.7">DOUT0</text>
<text x="186.3" y="63.2">FSYNC</text>
<text x="187.5" y="60.7">DCLK</text>
<text x="52.3" y="71.6">C106</text>
<text x="62.5" y="71.6">C109</text>
<text x="165.6" y="69.5">CAPD</text>
<text x="165.6" y="67">CAPA</text>
<text x="179.2" y="70.8">DOUT2/GPIO2</text>
<text x="186.2" y="68.3">DOUT1</text>
<text x="52.3" y="73.8">0.1uF</text>
<text x="62.5" y="73.8">1uF</text>
<text x="165.6" y="75.9">AVDD1</text>
<text x="179.2" y="73.4">DOUT3/GPIO3</text>
<text x="37.4" y="78.4">R170</text>
<text x="37.4" y="80.5">237R</text>
<text x="165.6" y="78.4">AVDD2</text>
<text x="165.6" y="81">IOVDD</text>
<text x="186.6" y="79.7">GPIO0</text>
<text x="186.6" y="82.2">GPIO1</text>
<text x="180.9" y="89.9">DIN1/GPIO6</text>
<text x="186.6" y="84.8">GPIO4</text>
<text x="186.6" y="87.3">GPIO5</text>
<text x="165.6" y="94.9">DGND</text>
<text x="165.6" y="92.4">AVSS</text>
<text x="180.9" y="92.4">DIN0/GPIO7</text>
<text x="186" y="94.9">ERROR</text>
<text x="32.3" y="98.8">R165</text>
<text x="32.5" y="100.8">240k</text>
<text x="85.7" y="101.3">R173</text>
<text x="160" y="99.2">U45</text>
<text x="160" y="101.3">ADS127L14IRSHR</text>
<text x="47.2" y="105.9">R171</text>
<text x="66.5" y="107.6">-</text>
<text x="66.5" y="102.6">+</text>
<text x="85.7" y="103.3">237R</text>
<text x="47.2" y="108.1">10k</text>
<text x="66" y="111.9">U44A</text>
<text x="66" y="114">OPA2189IDGKR</text>
<text x="43.6" y="116.8">COM</text>
<text x="32.3" y="121.6">R166</text>
<text x="33.1" y="123.6">10k</text>
<text x="66.5" y="125.4">+</text>
<text x="85.7" y="124.2">R174</text>
<text x="201.9" y="121.6">+5V_CH</text>
<text x="214.6" y="121.6">-5V_CH</text>
<text x="226.7" y="121.6">+2V5_CH</text>
<text x="239.4" y="121.6">-2V5_CH</text>
<text x="252.1" y="121.6">+1V8_CH</text>
<text x="66.5" y="130.5">-</text>
<text x="87" y="126.2">1k</text>
<text x="103.1" y="131.3">R175</text>
<text x="66" y="134.8">U44B</text>
<text x="66" y="136.8">OPA2189IDGKR</text>
<text x="103.1" y="133.5">1k</text>
<text x="267.1" y="135.8">COM</text>
<text x="32.2" y="144">3.01k</text>
<text x="32.3" y="141.9">R167</text>
<text x="99.4" y="142.2">COM</text>
<text x="47.2" y="149.1">R172</text>
<text x="47.2" y="151.3">1k</text>
<text x="163.8" y="152.1">+5V_CH</text>
<text x="173.2" y="155.9">V+</text>
<text x="43.6" y="160">COM</text>
<text x="173.2" y="161">V-</text>
<text x="180.3" y="156.4">U44C</text>
<text x="180.3" y="160.4">OPA2189IDGKR</text>
<text x="54" y="164.8">+2V5_CH</text>
<text x="66.7" y="164.8">+2V5_CH</text>
<text x="81.7" y="163.3">COM</text>
<text x="92.1" y="164.8">+1V8_CH</text>
<text x="104.8" y="164.8">+1V8_CH</text>
<text x="118.1" y="164.8">+5V_CH</text>
<text x="130.8" y="164.8">-5V_CH</text>
<text x="163.8" y="164.8">-5V_CH</text>
<text x="59.9" y="171.9">C108</text>
<text x="72.6" y="171.9">C110</text>
<text x="85.3" y="171.9">C111</text>
<text x="98" y="171.9">C112</text>
<text x="110.7" y="171.9">C113</text>
<text x="123.4" y="171.9">C114</text>
<text x="136.1" y="171.9">C115</text>
<text x="148.8" y="171.9">C116</text>
<text x="161.5" y="171.9">C117</text>
<text x="59.9" y="174.2">1uF</text>
<text x="72.6" y="174.2">0.1uF</text>
<text x="85.3" y="174.2">1uF</text>
<text x="98" y="174.2">1uF</text>
<text x="110.7" y="174.2">0.1uF</text>
<text x="123.4" y="174.2">0.1uF</text>
<text x="136.1" y="174.2">0.1uF</text>
<text x="148.8" y="174.2">1uF</text>
<text x="161.5" y="174.2">1uF</text>
<text x="54" y="181.3">-2V5_CH</text>
<text x="66.7" y="181.3">-2V5_CH</text>
<text x="79.4" y="181.3">-2V5_CH</text>
<text x="94.4" y="182.8">COM</text>
<text x="107.1" y="182.8">COM</text>
<text x="119.8" y="182.8">COM</text>
<text x="132.5" y="182.8">COM</text>
<text x="142.9" y="181.3">-2V5_CH</text>
<text x="157.9" y="182.8">COM</text>
</g>
<g font-size="1.3" fill="#848400">
<text x="14.7" y="34">SIGP_BUF</text>
<text x="207.2" y="31.4">CLK_I</text>
<text x="207.2" y="34">START_I</text>
<text x="136.5" y="39.1">COM</text>
<text x="207.2" y="39.1">+1V8_CH</text>
<text x="222.4" y="36.5">RESET_I</text>
<text x="136.5" y="44.1">COM</text>
<text x="207.2" y="45.4">CS_I</text>
<text x="207.2" y="48">SCLK_I</text>
<text x="14.6" y="51.8">SIGN_BUF</text>
<text x="136.5" y="49.2">COM</text>
<text x="207.2" y="50.5">SDI_I</text>
<text x="207.2" y="53">SDO_I</text>
<text x="130.7" y="55.6">REFP</text>
<text x="70" y="65.7">REFP</text>
<text x="207.2" y="63.2">FSYNC_I</text>
<text x="207.2" y="65.7">DOUT_I</text>
<text x="207.2" y="70.8">TX_EN</text>
<text x="137" y="75.9">+2V5_CH</text>
<text x="207.2" y="73.4">CAL_EN</text>
<text x="17.8" y="82.2">EXC_N</text>
<text x="137" y="81">+1V8_CH</text>
<text x="141.6" y="78.4">COM</text>
<text x="207.2" y="79.7">LC_EN</text>
<text x="207.2" y="82.2">PRT_EN</text>
<text x="207.2" y="84.8">S8_EN</text>
<text x="207.2" y="87.3">S9_EN</text>
<text x="207.2" y="89.9">COM</text>
<text x="137" y="92.4">-2V5_CH</text>
<text x="141.6" y="94.9">COM</text>
<text x="207.2" y="92.4">DIN_I</text>
<text x="18.5" y="102.6">EXC+</text>
<text x="18.5" y="125.4">EXC-</text>
<text x="270.2" y="123" transform="rotate(-90 270.2 123)">COM</text>
<text x="206.7" y="138.7" transform="rotate(-90 206.7 138.7)">+5V_CH</text>
<text x="219.4" y="138.7" transform="rotate(-90 219.4 138.7)">-5V_CH</text>
<text x="232.1" y="139.9" transform="rotate(-90 232.1 139.9)">+2V5_CH</text>
<text x="244.8" y="139.9" transform="rotate(-90 244.8 139.9)">-2V5_CH</text>
<text x="257.5" y="139.9" transform="rotate(-90 257.5 139.9)">+1V8_CH</text>
<text x="17.8" y="145.7">EXC_P</text>
</g>
<g font-size="1.3">
<text x="68.6" y="32.9">AINP0</text>
<text x="146.6" y="32.9">AINN0</text>
<text x="146.7" y="30.4">AINP0</text>
<text x="146.7" y="35.4">AINP1</text>
<text x="146.7" y="40.5">AINP2</text>
<text x="146.7" y="45.6">AINP3</text>
<text x="68.6" y="50.7">AINN0</text>
<text x="142.3" y="57">REFN</text>
<text x="142.4" y="65.9">CAPA</text>
<text x="147.3" y="68.5">CAPD</text>
<text x="68.6" y="81.2">REFN</text>
<text x="101.6" y="104">AINP1</text>
<text x="101.6" y="126.9">AINP2</text>
<text x="55.9" y="144.7">AINP3</text>
<text x="147.2" y="165.1" transform="rotate(-90 147.2 165.1)">CAPA</text>
<text x="159.9" y="165.1" transform="rotate(-90 159.9 165.1)">CAPD</text>
</g>
<g font-size="1.3" fill="#0000c2">
<text x="76.2" y="39.6">237R AT EACH CONVERTER INPUT:</text>
<text x="76.2" y="41.6">CLAMP CURRENT BELOW 10 mA</text>
<text x="76.2" y="43.6">3.3 nF DIFFERENTIAL, 330 pF TO AVSS:</text>
<text x="76.2" y="45.7">POLE AT 97 kHz</text>
<text x="76.2" y="72.6">REFP FROM S5, S6 OR S7 (SWITCHES);</text>
<text x="76.2" y="74.6">REFN FROM THE BUS THROUGH 237R;</text>
<text x="76.2" y="76.7">ALL FOUR CONVERTERS SHARE IT</text>
<text x="203.2" y="104.3">MODE HIGH: SPI PROGRAMMING.</text>
<text x="203.2" y="106.4">ONE DATA LANE ON DOUT0, NO DAISY CHAIN: DIN0 IS TIED LOW (GP SHEET)</text>
<text x="110.5" y="113.2">EXCITATION MONITOR, AGAINST THE CHANNEL COMMON:</text>
<text x="203.2" y="108.4">AND DIN1 TO DGND.</text>
<text x="203.2" y="110.5">SWITCH ENABLES ON GPIO0..GPIO5 (DOUT2 AND DOUT3 AS GPIO2 AND GPIO3):</text>
<text x="203.2" y="112.5">DISABLED AT POWER-UP, SO THE CHANNEL STARTS OFF.</text>
<text x="110.5" y="115.3">AIN1 = EXC+ / 25 (BUFFERED), AIN2 = EXC- BUFFERED / 2,</text>
<text x="110.5" y="117.3">AIN3 = BUS+ / 4. DIVIDERS 0.1%, 5 ppm/C THIN FILM</text>
<text x="203.2" y="114.5">RESET FROM THE FPGA, WHOSE PULL-DOWN HOLDS IT IN RESET WHILE IT</text>
<text x="203.2" y="116.6">CONFIGURES.</text>
<text x="55.3" y="161.3">AVDD1</text>
<text x="80.7" y="161.3">AVDD2</text>
<text x="93.6" y="161.3">IOVDD</text>
<text x="117.7" y="161.3">MONITOR</text>
</g>
</svg>
